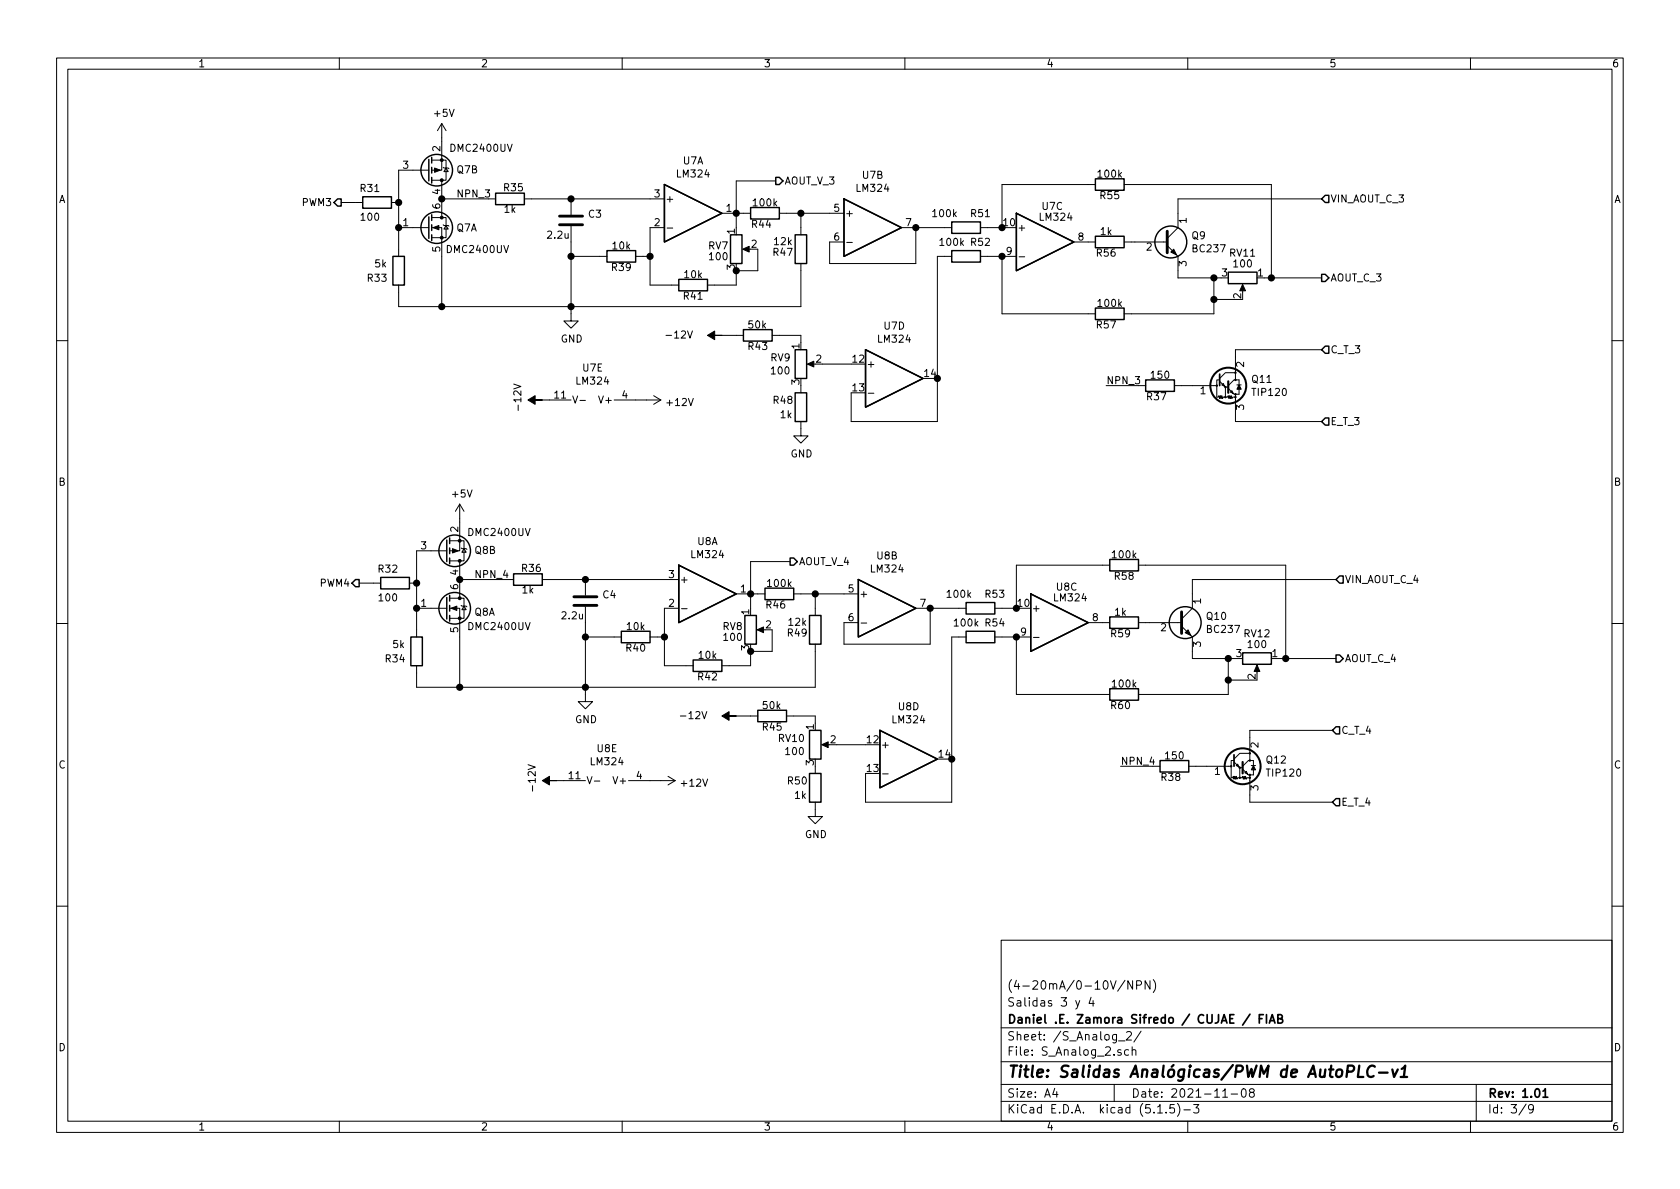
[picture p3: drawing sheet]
<svg xmlns="http://www.w3.org/2000/svg" width="297mm" height="210mm" viewBox="0 0 297 210" stroke-linecap="round" stroke-linejoin="round" font-family="sans-serif">
<g fill="none" stroke="#000" stroke-width=".18">
<path d="M10 10.3h277v189.9h-277zM12 12.2h273v186.1h-273zM60 10.3v1.9M110 10.3v1.9M160 10.3v1.9M210 10.3v1.9M260 10.3v1.9M60.3 35.8h3.8M69.2 35.8h1.3M75.8 30.1h-5.3v15.2M76.3 38.5h2.6v3.5h-2.6M76.3 28.3h2.6v3.6h-2.6"/>
<path d="M78.1 21.8v8.3h-1.8M78.1 31.9v6.6M78.1 35.2h9.5M78.1 21.8l-.8 1.3M78.1 21.8l.8 1.3M78.4 39.7l.1 .2h.7l.2 .1M78.4 29.6l.1 .1h.7l.2 .1M78.9 39.9l.3 .6h-.7zM78.9 29.7l.3 .6h-.7zM92.7 35.2h24.8M101 40v16.8h1.2l-1.2 1.2-1.3-1.2h1.3M101 35.2v2.8"/>
<path d="M127.6 37.7h5.1M137.2 32h-7v8.3M137.8 37.7h11.4M141.6 37.7v3.8M193.7 32.6h-16.5v7.7h-3.8M198.8 32.6h26v16.5M233.7 35.2h-25.4v5.1l-1.9 1.9M70.5 40.3h5.3M76.3 40.3h1.8v13.9M101 45.3h6.3M112.4 45.3h2.5M117.5 40.3h-2.6v10.1h5.1"/>
<path d="M118 40.3h.9M127.6 59.3h3.8M131.7 44.1h1M134 44.1v3.8h-3.8v2.5h-5.1M136.5 59.3h5.1v1.3M141.6 46.6v7.6h-71.1v-3.8M149.7 42.9h1M159.4 40.3h8.9M161.9 40.3v6.3h-15.2v-3.8h2.5M168.3 45.3h-2.6v29.2h-15.2v-5M173.4 45.3h6.3M177.2 45.3v10.2h16.5"/>
<path d="M180.2 45.4h1M189.9 42.8h3.8M198.8 42.8h7.6M206.4 43.4l1.9 1.9v3.8h7.6M214.6 49.1v6.4h-15.8M214.6 53h5.1M219.7 50.7v1M223.5 49.1h10.2M10 60.2h2M95.9 70.7h5.1M101.3 70l.4 1.3 .4-1.3M102.5 70.8h1"/>
<path d="M108.6 70.7h8.2M115.6 70l1.2 .7M116.8 70.7l-1.2 .8M141.6 74.5v2.6h1.3l-1.3 1.3-1.3-1.3h1.3M141.6 68.2v1.3M143.1 64.4h1M145.4 64.4h5.1M153.5 69.5h1M195.6 68.2h7M207.6 68.2h7.4M215.6 67.4l1.1 1h.5M215.6 67.2h-.5v3h.3l.1-.2 .1 .5 .2-.5 .1 .5 .1-.5 .2 .5 .1-.3h.4"/>
<path d="M215.6 66.9l1.1-1h1.7v1.3h-.2l-1 1M216 68.1l.3-.3 .2 .5zM216.7 68.4v1.8h.3l.2-.2 .1 .5 .1-.5 .2 .5 .1-.5 .1 .5 .1-.3h.5M217.2 68.7l1 1h.2v.5M217.6 69.3l.2-.2 .3 .5zM218.4 70.2v4.3h15.3M218.4 67.2h.7v.9M218.7 68.1h.8M219.1 68.8v.9h-.7M233.7 61.8h-15.3v4M285 60.2h2M79 97.4h-5.3v15.2"/>
<path d="M79.5 95.6h2.5v3.6h-2.5M81.3 89.1v8.3h-1.8M81.3 99.2v6.6M81.3 89.1l-.8 1.3M81.3 89.1l.7 1.3M81.5 96.9l.2 .1h.7l.1 .1M82 97l.4 .7h-.7zM139.7 99.3h-7v8.3M196.2 99.9h-16.5v7.7h-3.8M201.3 99.9h26v16.6M10 110.3h2M63.5 103.1h3.8"/>
<path d="M72.4 103.1h1.3M73.7 107.6h5.3M79.5 107.6h1.8v13.9M79.5 105.8h2.5v3.5h-2.5M81.3 102.5h9.5M81.5 107.1l.2 .1h.7l.1 .1M82 107.2l.4 .6h-.7zM95.9 102.5h24.1M103.5 107.3v16.8h1.3l-1.3 1.2-1.3-1.2h1.3M103.5 112.6h6.4M103.5 102.5v2.8M114.9 112.6h2.6"/>
<path d="M120 107.6h-2.5v10.1h5.1M120.5 107.6h1M130.2 105h5.1M134.2 111.4h1.1M136.5 111.4v3.8h-3.8v2.5h-5.1M140.3 105h11.5M144.1 105v3.8M144.1 113.9v7.6h-70.4v-3.8M152.2 110.2h1M161.9 107.6h8.9M164.5 107.6v6.3h-15.3v-3.8h2.6M170.8 112.6h-2.5v29.3h-15.3v-5.1"/>
<path d="M175.9 112.6h6.3M179.7 112.6v10.2h16.5M182.7 112.7h1M192.4 110.1h3.8M201.3 110.1h7.6M208.9 110.7l1.9 1.9v3.9h7.6M217.2 116.5v6.3h-15.9M222.2 118v1M226.1 116.5h10.1M236.2 102.5h-25.4v5.1l-1.9 1.9M285 110.3h2M98.4 138h5.1"/>
<path d="M103.8 137.3l.4 1.3 .5-1.3M105.1 138.1h.9M111.1 138h8.3M118.1 137.3l1.3 .7M119.4 138l-1.3 .8M130.2 126.6h3.8M139.1 126.6h5v1.3M144.1 135.5v1.3M145.7 131.7h1M148 131.7h5M156.1 136.8h.9M198.1 135.5h7"/>
<path d="M210.2 135.5h7.4M217.2 120.3h5M218.2 134.7l1 1.1h.5M218.2 134.5h-.5v3h.2l.2-.2 .1 .5 .1-.5 .1 .5 .2-.5 .1 .5 .1-.3h.4M218.2 134.2l1-1h1.8v1.3h-.3l-1 1M218.6 135.4l.2-.3 .3 .5zM219.2 135.8v1.7h.4l.1-.2 .1 .5 .2-.5 .1 .5 .1-.5 .1 .5 .2-.3h.5M219.7 136l1 1h.3v.5M220.1 136.6l.2-.2 .3 .5zM221 137.5v4.4h14.6M221 134.5h.6v.9M221.2 135.4h.8"/>
<path d="M221.6 136.1v.9h-.6M235.6 129.2h-14.6v3.9M144.1 141.9v2.5h1.3l-1.3 1.3-1.2-1.3h1.2M10 160.2h2M177 166.3h108v32h-108zM190.9 176.9l-.5 1.4-.2 .1M192.9 176.3l-.3 1.1h.9M193.3 176.9v1M198.9 173.3l-1.3 2M200.3 173.4v1.5l-.9-1.5v1.5M201 174.2l.7-.1 .1-.2v-.3l-.3-.2h-.5v1.5M203.3 173.4v1.5l-.8-1.5v1.5"/>
<path d="M203.9 173.2a1.79 1.79 0 0 1 0 2.3M285 160.2h2M60 198.3v1.9M110 198.3v1.9M160 198.3v1.9M177 194.8h108M177 191.8h108M177 187.8h108M177 181.8h108M186.5 192.5l-.4 1h1M186.8 193v1M197 191.8v3"/>
<path d="M197.8 184.1h1.1M199.2 182.6l.2-.2h.4l.3 .4-1 1.1h1M199.5 185.7l-.4-.1-.3 .3 .1 .6 .2 .1 .4-.1M200.2 185.7h.1a.37 .37 0 0 1 .5 .1v.8M200.2 185.1v1.5M201.8 182.3l-1.3 2M204.7 196.8h.8M206.2 196.7v.1M207.6 195.3h-.7l-.1 .7 .2-.1 .5 .1 .2 .2-.1 .5-.2 .1-.6-.1M208.2 195.1a1.71 1.71 0 0 1 0 2.3M209.3 196.3h1.2M210 198.3v1.9"/>
<path d="M211 195.3h1l-.5 .6 .4 .1v.7l-.2 .1-.7-.1M216.2 194h.8M217.7 193.5h1.1M219.6 192.7l.4-.2a.94 .94 0 0 1 0 1.5 .82 .82 0 0 1-.4-1.3zM221.2 193.2l-.3-.3 .1-.2 .2-.2 .4 .1 .2 .2-.1 .2-.6 .2a.48 .48 0 0 0-.1 .7l.2 .1 .5-.1a.48 .48 0 0 0-.1-.7h-.1M260 198.3v1.9M261 191.8v6.5M269.8 195.2l-1.2 2M271.1 196l-.3 .3-.4-.1-.1-.2v-.4l.1-.2 .4-.1 .2 .2a1.19 1.19 0 0 1-.2 1.2l-.4 .1"/>
<circle cx="215.1" cy="68.2" r=".13"/>
<circle cx="216.7" cy="70.2" r=".13"/>
<circle cx="216.7" cy="68.4" r=".13"/>
<circle cx="218.4" cy="67.2" r=".13"/>
<circle cx="218.4" cy="65.9" r=".13"/>
<circle cx="218.4" cy="70.2" r=".13"/>
<circle cx="218.4" cy="69.7" r=".13"/>
<circle cx="217.7" cy="135.5" r=".13"/>
<circle cx="219.2" cy="135.8" r=".13"/>
<circle cx="219.2" cy="137.5" r=".13"/>
<circle cx="221" cy="133.2" r=".13"/>
<circle cx="221" cy="137.5" r=".13"/>
<circle cx="221" cy="134.5" r=".13"/>
<circle cx="221" cy="137" r=".13"/>
</g>
<path d="M215.6 66.2v2M218.2 133.5v2M221 179.3l-1.3 2M223.4 179.4h-.7v1.5M223.9 179.4v1.5M222.7 180.1h.4M224.4 180.9l.5-1.5 .5 1.5M224.6 180.5h.7M225.9 180.1h.5l.2-.1 .1-.3-.3-.3h-.5v1.5h.6l.3-.3a.41 .41 0 0 0-.4-.5M272.8 193l.4-.5v1.5M272.8 194h.9" fill="none" stroke="#000" stroke-width=".3"/>
<path d="M240.3 188.4l-.2 2h.9M243.1 188.6a.87 .87 0 0 0-1 0 .87 .87 0 0 0-.4 1 .69 .69 0 0 0 .3 .8 .69 .69 0 0 0 .9-.1M243.8 189.7h1.5M246.2 189.1l.3 1.3 .6-1.3M247.6 190.4h1.2M247.8 189l.7-.6-.3 2" fill="none" stroke="#000" stroke-width=".41"/>
<g fill="none" stroke="#000" stroke-width=".25">
<path d="M59.1 35.8l.6-.6h.6v1.2h-.6zM64.1 34.8h5.1v2h-5.1zM75.8 28.2v3.8M75.8 38.3v3.9M76.3 27.8v1M76.3 29.6v1M76.3 31.4v1M76.3 38v1M76.3 39.7v1.1M87.6 34.2h5.1v2h-5.1zM117.5 32.6l10.1 5.1-10.1 5.1zM132.7 36.7h5.1v2h-5.1z"/>
<path d="M137.2 31.4h.6l.6 .6-.6 .6h-.6zM149.2 35.2l10.2 5.1-10.2 5zM168.3 39.2h5.1v2.1h-5.1zM179.7 37.7l10.2 5.1-10.2 5.1zM193.7 31.6h5.1v2h-5.1zM234.3 34.5h.6v1.3h-.6l-.6-.6zM69.5 45.3h2v5.1h-2zM76.3 41.5v1M107.3 44.3h5.1v2h-5.1zM120 49.4h5.1v2h-5.1zM129.2 41.5h2v5.1h-2zM131.4 58.3h5.1v2h-5.1z"/>
<path d="M140.6 41.5h2v5.1h-2zM168.3 44.3h5.1v2h-5.1zM193.7 54.5h5.1v2h-5.1zM193.7 41.8h5.1v2h-5.1zM217.2 48.1h5v2.1h-5zM233.7 48.5h.6l.6 .6-.6 .7h-.6zM140.6 61.8h2v5.1h-2zM140.6 69.5h2v5h-2zM153 61.8l10.2 5.1-10.2 5.1zM202.6 67.2h5v2h-5zM234.3 73.9h.6v1.3h-.6l-.6-.7zM234.3 61.2h.6v1.3h-.6l-.6-.7z"/>
<path d="M79 95.5v3.8M79.5 95.1v1M79.5 96.9v1M79.5 98.7v1M120 99.9l10.2 5.1-10.2 5.1zM139.7 98.7h.6l.7 .6-.7 .6h-.6zM196.2 98.9h5.1v2.1h-5.1zM62.2 103.1l.7-.6h.6v1.3h-.6zM67.3 102.1h5.1v2h-5.1zM72.6 112.6h2.1v5.1h-2.1zM79 105.7v3.8M79.5 105.3v1"/>
<path d="M79.5 107.1v1M79.5 108.8v1M90.8 101.5h5.1v2h-5.1zM109.9 111.6h5v2.1h-5zM122.6 116.7h5v2h-5zM131.7 108.8h2v5.1h-2zM135.3 104h5v2h-5zM143.1 108.8h2.1v5.1h-2.1zM151.8 102.5l10.1 5.1-10.1 5zM170.8 111.6h5.1v2.1h-5.1zM170.8 106.5h5.1v2.1h-5.1zM182.2 105l10.2 5.1-10.2 5.1z"/>
<path d="M196.2 109.1h5.1v2h-5.1zM219.7 115.4h5.1v2.1h-5.1zM236.2 115.8h.7l.6 .7-.6 .6h-.7zM236.9 101.8h.6v1.3h-.6l-.7-.6zM134 125.6h5.1v2h-5.1zM143.1 129.2h2.1v5h-2.1zM143.1 136.8h2.1v5.1h-2.1zM155.6 129.2l10.1 5-10.1 5.1zM196.2 121.8h5.1v2h-5.1zM205.1 134.5h5.1v2h-5.1zM236.2 128.5h.7v1.3h-.7l-.6-.6zM236.2 141.2h.7v1.3h-.7l-.6-.6z"/>
<circle cx="77.2" cy="30.1" r="2.79"/>
<circle cx="77.2" cy="40.3" r="2.79"/>
<circle cx="207" cy="42.8" r="2.82"/>
<circle cx="80.4" cy="97.4" r="2.79"/>
<circle cx="80.4" cy="107.6" r="2.79"/>
<circle cx="209.5" cy="110.1" r="2.82"/>
</g>
<g fill="#000" stroke="#000" stroke-width=".18">
<path d="M76.8 29.7l1.1 .4-1.1 .4zM76.6 40.3l1-.4v.7zM125.1 59.3l1.3-.8v.8h1.2h-1.2v.8zM131.3 44.1l1.2-.5v1zM207 44.6l.5-.5 .5 1zM219.7 50.3l.5 1.1h-1zM93.3 70.7l1.3-.7v.7h1.3h-1.3v.8zM142.7 64.4l1.2-.5v1zM219.1 68.1l.4 .7h-.8zM80 97l1 .4-1 .4zM79.8 107.6l1-.4v.7zM133.9 111.4l1.1-.5v1z"/>
<path d="M209.5 111.9l.6-.5 .5 1zM222.2 117.6l.6 1.1h-1.1zM95.9 138l1.3-.7v.7h1.2h-1.2v.8zM127.6 126.6l1.3-.7v.7h1.3h-1.3v.8zM145.3 131.7l1.1-.5v1zM221.6 135.4l.4 .7h-.8z"/>
<circle cx="78.1" cy="31.9" r=".25"/>
<circle cx="78.1" cy="38.5" r=".25"/>
<circle cx="78.1" cy="28.3" r=".25"/>
<circle cx="78.1" cy="42" r=".25"/>
<circle cx="81.3" cy="95.6" r=".25"/>
<circle cx="81.3" cy="99.2" r=".25"/>
<circle cx="81.3" cy="105.8" r=".25"/>
<circle cx="81.3" cy="109.3" r=".25"/>
</g>
<path d="M98.9 39.7h4.1M98.9 38.2h4.1M206.4 40.9v3.8M101.5 107.1h4M101.5 105.5h4M208.9 108.2v3.8" fill="none" stroke="#000" stroke-width=".51"/>
<g fill="none" stroke="#000" stroke-width=".36">
<circle cx="217.2" cy="68.2" r="3.2"/>
<circle cx="219.7" cy="135.5" r="3.2"/>
</g>
<path d="M217.2 67.4v2.1M219.7 134.7v2.1" fill="none" stroke="#000" stroke-width=".38"/>
<g fill="#000" stroke="#000" stroke-width=".25">
<circle cx="70.5" cy="35.8" r=".51"/>
<circle cx="78.1" cy="35.2" r=".51"/>
<circle cx="101" cy="35.2" r=".51"/>
<circle cx="130.2" cy="37.7" r=".51"/>
<circle cx="141.6" cy="37.7" r=".51"/>
<circle cx="70.5" cy="40.3" r=".51"/>
<circle cx="78.1" cy="54.2" r=".51"/>
<circle cx="101" cy="45.3" r=".51"/>
<circle cx="101" cy="54.2" r=".51"/>
<circle cx="114.9" cy="45.3" r=".51"/>
<circle cx="130.2" cy="47.9" r=".51"/>
<circle cx="161.9" cy="40.3" r=".51"/>
<circle cx="177.2" cy="40.3" r=".51"/>
<circle cx="177.2" cy="45.3" r=".51"/>
<circle cx="214.6" cy="49.1" r=".51"/>
<circle cx="214.6" cy="53" r=".51"/>
<circle cx="224.8" cy="49.1" r=".51"/>
<circle cx="165.7" cy="66.9" r=".51"/>
<circle cx="73.7" cy="103.1" r=".51"/>
<circle cx="73.7" cy="107.6" r=".51"/>
<circle cx="81.3" cy="102.5" r=".51"/>
<circle cx="103.5" cy="102.5" r=".51"/>
<circle cx="103.5" cy="112.6" r=".51"/>
<circle cx="117.5" cy="112.6" r=".51"/>
<circle cx="132.7" cy="115.2" r=".51"/>
<circle cx="132.7" cy="105" r=".51"/>
<circle cx="144.1" cy="105" r=".51"/>
<circle cx="164.5" cy="107.6" r=".51"/>
<circle cx="179.7" cy="112.6" r=".51"/>
<circle cx="179.7" cy="107.6" r=".51"/>
<circle cx="217.2" cy="116.5" r=".51"/>
<circle cx="227.3" cy="116.5" r=".51"/>
<circle cx="81.3" cy="121.5" r=".51"/>
<circle cx="103.5" cy="121.5" r=".51"/>
<circle cx="168.3" cy="134.2" r=".51"/>
<circle cx="217.2" cy="120.3" r=".51"/>
</g>
<text font-size="2.8" x="178" y="190.5">Title: Salidas Analógicas/PWM de AutoPLC-v1</text>
<g font-size="2.1">
<text x="178" y="178">Salidas 3 y 4</text>
<text x="178" y="175">(4-20mA/0-10V/NPN)</text>
<text x="178" y="184">Sheet: /S_Analog_2/</text>
<text x="178" y="181">Daniel .E. Zamora Sifredo / CUJAE / FIAB</text>
<text x="178" y="186.7">File: S_Analog_2.sch</text>
<text x="178" y="196.9">KiCad E.D.A. kicad (5.1.5)-3</text>
<text x="178" y="194.1">Size: A4</text>
<text x="200" y="194.1">Date: 2021-11-08</text>
<text x="263" y="194.1">Rev: 1.01</text>
<text x="263" y="196.9">Id: 3/9</text>
</g>
<g font-size="1.8">
<text x="35" y="11.9">1</text>
<text x="85" y="11.9">2</text>
<text x="135" y="11.9">3</text>
<text x="185" y="11.9">4</text>
<text x="235" y="11.9">5</text>
<text x="285" y="11.9">6</text>
<text x="76.9" y="20.7">+5V</text>
<text x="71.3" y="29.8">3</text>
<text x="77.9" y="26.8" transform="rotate(-90 77.9 26.8)">2</text>
<text x="79.9" y="26.8">DMC2400UV</text>
<text x="120.8" y="29.1">U7A</text>
<text x="10.4" y="35.9">A</text>
<text x="63.8" y="34">R31</text>
<text x="77.9" y="34.4" transform="rotate(-90 77.9 34.4)">4</text>
<text x="80.6" y="34.9">NPN_3</text>
<text x="80.8" y="30.7">Q7B</text>
<text x="89.2" y="33.8">R35</text>
<text x="115.7" y="34.9">3</text>
<text x="117.6" y="35.8">+</text>
<text x="119.8" y="31.4">LM324</text>
<text x="138.7" y="32.6">AOUT_V_3</text>
<text x="151.6" y="33.9">LM324</text>
<text x="152.6" y="31.6">U7B</text>
<text x="194.3" y="31.4">100k</text>
<text x="194.6" y="35.2">R55</text>
<text x="235.2" y="35.8">VIN_AOUT_C_3</text>
<text x="285.4" y="35.9">A</text>
<text x="53.5" y="36.4">PWM3</text>
<text x="63.9" y="39">100</text>
<text x="71.3" y="40">1</text>
<text x="77.9" y="36.9" transform="rotate(-90 77.9 36.9)">6</text>
<text x="80.7" y="40.9">Q7A</text>
<text x="89.2" y="37.6">1k</text>
<text x="104.1" y="38.5">C3</text>
<text x="115.7" y="40">2</text>
<text x="128.4" y="37.5">1</text>
<text x="129.9" y="41.4" transform="rotate(-90 129.9 41.4)">1</text>
<text x="133" y="40.3">R44</text>
<text x="133.3" y="36.5">100k</text>
<text x="147.5" y="37.5">5</text>
<text x="149.4" y="38.3">+</text>
<text x="160.2" y="40">7</text>
<text x="165" y="38.4">100k</text>
<text x="171.7" y="38.4">R51</text>
<text x="177.5" y="40">10</text>
<text x="179.8" y="40.9">+</text>
<text x="183.9" y="39">LM324</text>
<text x="184.3" y="37.1">U7C</text>
<text x="194.6" y="41.6">1k</text>
<text x="209.8" y="39.5" transform="rotate(-90 209.8 39.5)">1</text>
<text x="66.3" y="47.3">5k</text>
<text x="77.9" y="44.5" transform="rotate(-90 77.9 44.5)">5</text>
<text x="79.2" y="44.7">DMC2400UV</text>
<text x="96.9" y="42.2">2.2u</text>
<text x="108.2" y="47.9">R39</text>
<text x="108.4" y="44.1">10k</text>
<text x="125.3" y="44.1">RV7</text>
<text x="125.5" y="46">100</text>
<text x="129.9" y="47.7" transform="rotate(-90 129.9 47.7)">3</text>
<text x="132.9" y="43.8">2</text>
<text x="136.8" y="45.3">R47</text>
<text x="137" y="43.4">12k</text>
<text x="147.5" y="42.5">6</text>
<text x="166.3" y="43.5">100k</text>
<text x="171.7" y="43.5">R52</text>
<text x="178" y="45.1">9</text>
<text x="190.7" y="42.5">8</text>
<text x="194" y="45.4">R56</text>
<text x="202.7" y="44.3">2</text>
<text x="209.8" y="47.1" transform="rotate(-90 209.8 47.1)">3</text>
<text x="210.8" y="42.3">Q9</text>
<text x="211" y="44.6">BC237</text>
<text x="217.5" y="45.4">RV11</text>
<text x="218.2" y="47.3">100</text>
<text x="65" y="49.8">R33</text>
<text x="120.9" y="53">R41</text>
<text x="121.1" y="49.2">10k</text>
<text x="216.1" y="48.9">3</text>
<text x="219.5" y="52.8" transform="rotate(-90 219.5 52.8)">2</text>
<text x="222.4" y="48.9">1</text>
<text x="235.2" y="49.8">AOUT_C_3</text>
<text x="118.2" y="59.9">-12V</text>
<text x="132.4" y="58.1">50k</text>
<text x="156.4" y="58.3">U7D</text>
<text x="194" y="58.1">R57</text>
<text x="194.3" y="54.3">100k</text>
<text x="99.1" y="60.6">GND</text>
<text x="103.1" y="65.7">U7E</text>
<text x="132.4" y="61.9">R43</text>
<text x="136.3" y="63.9">RV9</text>
<text x="141.4" y="61.7" transform="rotate(-90 141.4 61.7)">1</text>
<text x="144.3" y="64.1">2</text>
<text x="150.8" y="64.1">12</text>
<text x="153.2" y="65">+</text>
<text x="155.4" y="60.6">LM324</text>
<text x="220" y="64.9" transform="rotate(-90 220 64.9)">2</text>
<text x="235.2" y="62.5">C_T_3</text>
<text x="98.1" y="70.5">11</text>
<text x="102" y="68">LM324</text>
<text x="106.2" y="71.4">V+</text>
<text x="110" y="70.5">4</text>
<text x="118.1" y="71.8">+12V</text>
<text x="136.5" y="66.2">100</text>
<text x="136.8" y="71.4">R48</text>
<text x="141.4" y="68" transform="rotate(-90 141.4 68)">3</text>
<text x="150.8" y="69.2">13</text>
<text x="163.5" y="66.7">14</text>
<text x="195.6" y="67.9">NPN_3</text>
<text x="202.8" y="70.8">R37</text>
<text x="203.6" y="67">150</text>
<text x="212.2" y="69.7">1</text>
<text x="221.4" y="67.7">Q11</text>
<text x="221.6" y="70">TIP120</text>
<text x="92.2" y="72.2" transform="rotate(-90 92.2 72.2)">-12V</text>
<text x="138" y="74">1k</text>
<text x="220" y="72.5" transform="rotate(-90 220 72.5)">3</text>
<text x="235.2" y="75.2">E_T_3</text>
<text x="139.8" y="80.9">GND</text>
<text x="10.4" y="85.9">B</text>
<text x="80.1" y="88">+5V</text>
<text x="285.4" y="85.9">B</text>
<text x="81" y="94.1" transform="rotate(-90 81 94.1)">2</text>
<text x="83" y="94.8">DMC2400UV</text>
<text x="67" y="101.3">R32</text>
<text x="74.4" y="97.1">3</text>
<text x="81" y="101.7" transform="rotate(-90 81 101.7)">4</text>
<text x="84" y="98">Q8B</text>
<text x="92.3" y="101.1">R36</text>
<text x="122.4" y="98.7">LM324</text>
<text x="123.3" y="96.4">U8A</text>
<text x="141.2" y="99.9">AOUT_V_4</text>
<text x="154.1" y="101.2">LM324</text>
<text x="155.1" y="98.9">U8B</text>
<text x="196.8" y="98.7">100k</text>
<text x="56.7" y="103.8">PWM4</text>
<text x="67.1" y="106.3">100</text>
<text x="74.4" y="107.3">1</text>
<text x="81" y="104.2" transform="rotate(-90 81 104.2)">6</text>
<text x="83.8" y="102.2">NPN_4</text>
<text x="92.4" y="104.9">1k</text>
<text x="106.6" y="105.8">C4</text>
<text x="118.3" y="107.3">2</text>
<text x="118.3" y="102.2">3</text>
<text x="120.1" y="103.1">+</text>
<text x="131" y="104.8">1</text>
<text x="135.5" y="107.6">R46</text>
<text x="135.8" y="103.8">100k</text>
<text x="150" y="104.8">5</text>
<text x="151.9" y="105.7">+</text>
<text x="162.7" y="107.3">7</text>
<text x="167.6" y="105.7">100k</text>
<text x="174.3" y="105.7">R53</text>
<text x="180" y="107.3">10</text>
<text x="186.5" y="106.3">LM324</text>
<text x="186.8" y="104.4">U8C</text>
<text x="197.1" y="102.5">R58</text>
<text x="212.3" y="106.8" transform="rotate(-90 212.3 106.8)">1</text>
<text x="237.7" y="103.1">VIN_AOUT_C_4</text>
<text x="81" y="111.9" transform="rotate(-90 81 111.9)">5</text>
<text x="83" y="111.4">DMC2400UV</text>
<text x="83.9" y="108.9">Q8A</text>
<text x="99.5" y="109.5">2.2u</text>
<text x="110.9" y="111.4">10k</text>
<text x="127.8" y="111.4">RV8</text>
<text x="128.1" y="113.3">100</text>
<text x="132.5" y="108.7" transform="rotate(-90 132.5 108.7)">1</text>
<text x="135.4" y="111.1">2</text>
<text x="139.3" y="112.6">R49</text>
<text x="139.5" y="110.7">12k</text>
<text x="150" y="109.8">6</text>
<text x="168.9" y="110.8">100k</text>
<text x="174.3" y="110.8">R54</text>
<text x="180.5" y="112.4">9</text>
<text x="182.4" y="108.2">+</text>
<text x="193.2" y="109.8">8</text>
<text x="196.5" y="112.7">R59</text>
<text x="197.2" y="108.9">1k</text>
<text x="205.3" y="111.6">2</text>
<text x="213.4" y="109.6">Q10</text>
<text x="213.5" y="111.9">BC237</text>
<text x="220" y="112.7">RV12</text>
<text x="68.2" y="117.1">R34</text>
<text x="69.5" y="114.6">5k</text>
<text x="110.8" y="115.2">R40</text>
<text x="123.6" y="116.5">10k</text>
<text x="132.5" y="115" transform="rotate(-90 132.5 115)">3</text>
<text x="212.3" y="114.4" transform="rotate(-90 212.3 114.4)">3</text>
<text x="218.6" y="116.2">3</text>
<text x="220.8" y="114.6">100</text>
<text x="224.9" y="116.2">1</text>
<text x="237.7" y="117.1">AOUT_C_4</text>
<text x="123.5" y="120.3">R42</text>
<text x="135" y="125.4">50k</text>
<text x="158.9" y="125.6">U8D</text>
<text x="196.5" y="125.4">R60</text>
<text x="196.8" y="121.6">100k</text>
<text x="222" y="120.1" transform="rotate(-90 222 120.1)">2</text>
<text x="101.7" y="127.9">GND</text>
<text x="120.7" y="127.2">-12V</text>
<text x="134.9" y="129.2">R45</text>
<text x="137.7" y="131.2">RV10</text>
<text x="143.9" y="129" transform="rotate(-90 143.9 129)">1</text>
<text x="146.8" y="131.4">2</text>
<text x="153.3" y="131.4">12</text>
<text x="157.9" y="127.9">LM324</text>
<text x="237.1" y="129.8">C_T_4</text>
<text x="10.4" y="135.9">C</text>
<text x="100.6" y="137.8">11</text>
<text x="104.6" y="135.3">LM324</text>
<text x="105.6" y="133">U8E</text>
<text x="112.5" y="137.8">4</text>
<text x="139" y="133.5">100</text>
<text x="143.9" y="135.4" transform="rotate(-90 143.9 135.4)">3</text>
<text x="153.3" y="136.5">13</text>
<text x="155.7" y="132.3">+</text>
<text x="166" y="134">14</text>
<text x="198.1" y="135.2">NPN_4</text>
<text x="206.2" y="134.3">150</text>
<text x="214.8" y="137">1</text>
<text x="222.5" y="132.2" transform="rotate(-90 222.5 132.2)">2</text>
<text x="224" y="135">Q12</text>
<text x="224.2" y="137.3">TIP120</text>
<text x="285.4" y="135.9">C</text>
<text x="94.7" y="139.5" transform="rotate(-90 94.7 139.5)">-12V</text>
<text x="108.8" y="138.7">V+</text>
<text x="120.6" y="139.1">+12V</text>
<text x="139.3" y="138.7">R50</text>
<text x="140.6" y="141.3">1k</text>
<text x="205.4" y="138.1">R38</text>
<text x="222.5" y="139.8" transform="rotate(-90 222.5 139.8)">3</text>
<text x="237.1" y="142.5">E_T_4</text>
<text x="142.3" y="148.2">GND</text>
<text x="10.4" y="185.9">D</text>
<text x="285.4" y="185.9">D</text>
<text x="35" y="199.9">1</text>
<text x="85" y="199.9">2</text>
<text x="135" y="199.9">3</text>
<text x="185" y="199.9">4</text>
<text x="235" y="199.9">5</text>
<text x="285" y="199.9">6</text>
</g>
</svg>
